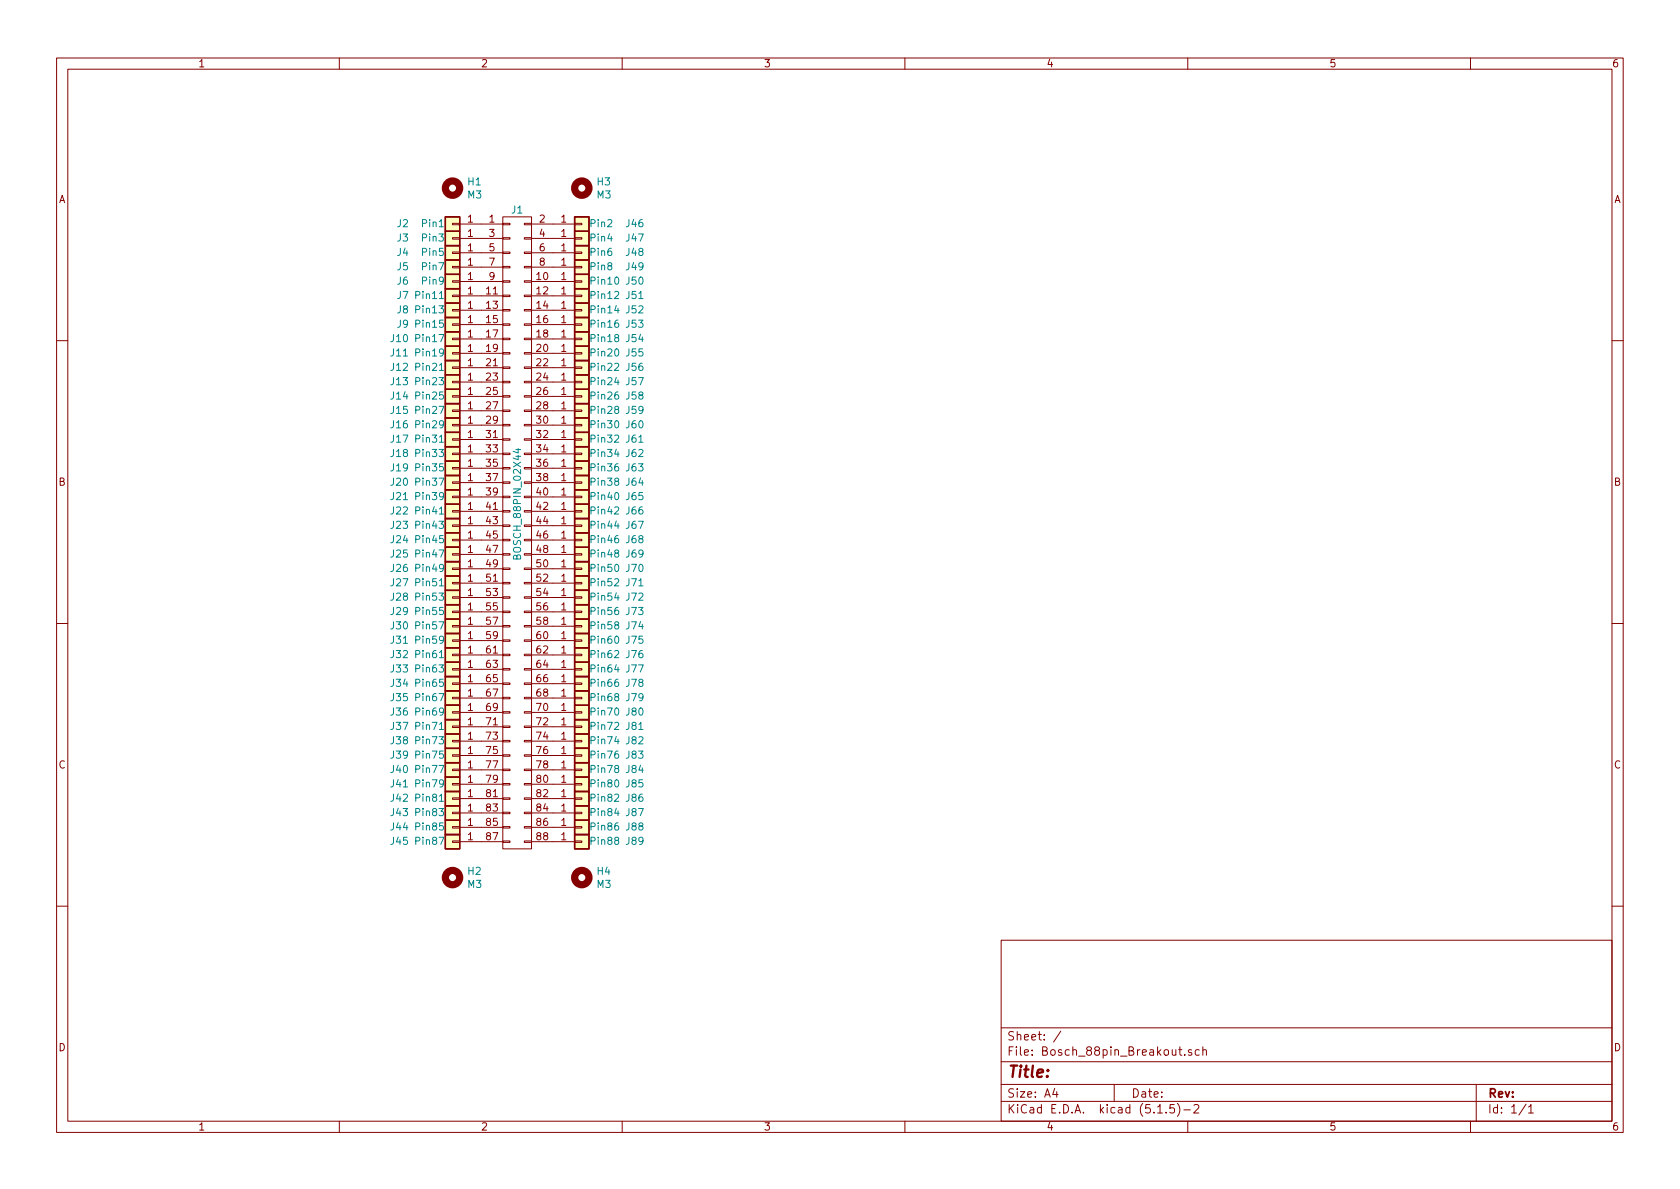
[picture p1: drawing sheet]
<svg xmlns="http://www.w3.org/2000/svg" width="297mm" height="210mm" viewBox="0 0 297 210" stroke-linecap="round" stroke-linejoin="round" font-family="sans-serif">
<g fill="none" stroke="#840000" stroke-width=".18">
<path d="M10 10.3h277v189.9h-277zM12 12.2h273v186.1h-273zM60 10.3v1.9M110 10.3v1.9M160 10.3v1.9M210 10.3v1.9M260 10.3v1.9M80 39.5h1.3v.2h-1.3zM81.3 39.6h7.6M88.9 39.5h1.3v.2h-1.3zM88.9 38.3h5.1v111.8h-5.1zM92.7 39.5h1.3v.2h-1.3z"/>
<path d="M94 39.6h7.6M101.6 39.5h1.3v.2h-1.3zM80 59.8h1.3v.3h-1.3zM80 57.3h1.3v.2h-1.3zM80 54.7h1.3v.3h-1.3zM80 52.2h1.3v.2h-1.3zM80 49.7h1.3v.2h-1.3zM80 47.1h1.3v.3h-1.3zM80 44.6h1.3v.2h-1.3zM80 42h1.3v.3h-1.3zM81.3 59.9h7.6M81.3 57.4h7.6"/>
<path d="M81.3 54.9h7.6M81.3 52.3h7.6M81.3 49.8h7.6M81.3 47.2h7.6M81.3 44.7h7.6M81.3 42.2h7.6M88.9 59.8h1.3v.3h-1.3zM88.9 57.3h1.3v.2h-1.3zM88.9 54.7h1.3v.3h-1.3zM88.9 52.2h1.3v.2h-1.3zM88.9 49.7h1.3v.2h-1.3zM88.9 47.1h1.3v.3h-1.3z"/>
<path d="M88.9 44.6h1.3v.2h-1.3zM88.9 42h1.3v.3h-1.3zM92.7 59.8h1.3v.3h-1.3zM92.7 57.3h1.3v.2h-1.3zM92.7 54.7h1.3v.3h-1.3zM92.7 52.2h1.3v.2h-1.3zM92.7 49.7h1.3v.2h-1.3zM92.7 47.1h1.3v.3h-1.3zM92.7 44.6h1.3v.2h-1.3zM92.7 42h1.3v.3h-1.3zM94 59.9h7.6M94 57.4h7.6"/>
<path d="M94 54.9h7.6M94 52.3h7.6M94 49.8h7.6M94 47.2h7.6M94 44.7h7.6M94 42.2h7.6M101.6 59.8h1.3v.3h-1.3zM101.6 57.3h1.3v.2h-1.3zM101.6 54.7h1.3v.3h-1.3zM101.6 52.2h1.3v.2h-1.3zM101.6 49.7h1.3v.2h-1.3zM101.6 47.1h1.3v.3h-1.3z"/>
<path d="M101.6 44.6h1.3v.2h-1.3zM101.6 42h1.3v.3h-1.3zM10 60.2h2M80 64.9h1.3v.2h-1.3zM80 77.6h1.3v.2h-1.3zM80 75.1h1.3v.2h-1.3zM80 72.5h1.3v.3h-1.3zM80 70h1.3v.2h-1.3zM80 67.4h1.3v.3h-1.3zM80 62.4h1.3v.2h-1.3zM81.3 72.6h7.6M81.3 77.7h7.6"/>
<path d="M81.3 75.2h7.6M81.3 70.1h7.6M81.3 67.6h7.6M81.3 65h7.6M81.3 62.5h7.6M88.9 77.6h1.3v.2h-1.3zM88.9 75.1h1.3v.2h-1.3zM88.9 72.5h1.3v.3h-1.3zM88.9 70h1.3v.2h-1.3zM88.9 67.4h1.3v.3h-1.3zM88.9 64.9h1.3v.2h-1.3zM88.9 62.4h1.3v.2h-1.3z"/>
<path d="M92.7 77.6h1.3v.2h-1.3zM92.7 75.1h1.3v.2h-1.3zM92.7 72.5h1.3v.3h-1.3zM92.7 70h1.3v.2h-1.3zM92.7 67.4h1.3v.3h-1.3zM92.7 64.9h1.3v.2h-1.3zM92.7 62.4h1.3v.2h-1.3zM94 72.6h7.6M94 77.7h7.6M94 75.2h7.6M94 70.1h7.6M94 67.6h7.6"/>
<path d="M94 65h7.6M94 62.5h7.6M101.6 72.5h1.3v.3h-1.3zM101.6 77.6h1.3v.2h-1.3zM101.6 75.1h1.3v.2h-1.3zM101.6 70h1.3v.2h-1.3zM101.6 67.4h1.3v.3h-1.3zM101.6 64.9h1.3v.2h-1.3zM101.6 62.4h1.3v.2h-1.3zM285 60.2h2M80 92.8h1.3v.3h-1.3zM80 90.3h1.3v.2h-1.3z"/>
<path d="M80 87.8h1.3v.2h-1.3zM80 85.2h1.3v.3h-1.3zM80 82.7h1.3v.2h-1.3zM80 80.1h1.3v.3h-1.3zM80 95.4h1.3v.2h-1.3zM80 97.9h1.3v.3h-1.3zM81.3 98h7.6M81.3 95.5h7.6M81.3 93h7.6M81.3 90.4h7.6M81.3 87.9h7.6M81.3 85.3h7.6"/>
<path d="M81.3 82.8h7.6M81.3 80.3h7.6M88.9 97.9h1.3v.3h-1.3zM88.9 95.4h1.3v.2h-1.3zM88.9 92.8h1.3v.3h-1.3zM88.9 90.3h1.3v.2h-1.3zM88.9 87.8h1.3v.2h-1.3zM88.9 85.2h1.3v.3h-1.3zM88.9 82.7h1.3v.2h-1.3zM88.9 80.1h1.3v.3h-1.3zM92.7 97.9h1.3v.3h-1.3zM92.7 95.4h1.3v.2h-1.3z"/>
<path d="M92.7 92.8h1.3v.3h-1.3zM92.7 90.3h1.3v.2h-1.3zM92.7 87.8h1.3v.2h-1.3zM92.7 85.2h1.3v.3h-1.3zM92.7 82.7h1.3v.2h-1.3zM92.7 80.1h1.3v.3h-1.3zM94 98h7.6M94 95.5h7.6M94 93h7.6M94 90.4h7.6M94 87.9h7.6M94 85.3h7.6"/>
<path d="M94 82.8h7.6M94 80.3h7.6M101.6 97.9h1.3v.3h-1.3zM101.6 95.4h1.3v.2h-1.3zM101.6 92.8h1.3v.3h-1.3zM101.6 90.3h1.3v.2h-1.3zM101.6 87.8h1.3v.2h-1.3zM101.6 85.2h1.3v.3h-1.3zM101.6 82.7h1.3v.2h-1.3zM101.6 80.1h1.3v.3h-1.3zM10 110.3h2M80 118.2h1.3v.3h-1.3z"/>
<path d="M80 115.7h1.3v.2h-1.3zM80 113.2h1.3v.2h-1.3zM80 110.6h1.3v.3h-1.3zM80 108.1h1.3v.2h-1.3zM80 105.5h1.3v.3h-1.3zM80 103h1.3v.2h-1.3zM80 100.5h1.3v.2h-1.3zM81.3 100.6h7.6M81.3 103.1h7.6M81.3 118.4h7.6M81.3 115.8h7.6M81.3 113.3h7.6"/>
<path d="M81.3 110.7h7.6M81.3 108.2h7.6M81.3 105.7h7.6M88.9 118.2h1.3v.3h-1.3zM88.9 115.7h1.3v.2h-1.3zM88.9 113.2h1.3v.2h-1.3zM88.9 110.6h1.3v.3h-1.3zM88.9 108.1h1.3v.2h-1.3zM88.9 105.5h1.3v.3h-1.3zM88.9 103h1.3v.2h-1.3zM88.9 100.5h1.3v.2h-1.3zM92.7 118.2h1.3v.3h-1.3z"/>
<path d="M92.7 115.7h1.3v.2h-1.3zM92.7 113.2h1.3v.2h-1.3zM92.7 110.6h1.3v.3h-1.3zM92.7 108.1h1.3v.2h-1.3zM92.7 105.5h1.3v.3h-1.3zM92.7 103h1.3v.2h-1.3zM92.7 100.5h1.3v.2h-1.3zM94 100.6h7.6M94 103.1h7.6M94 118.4h7.6M94 115.8h7.6M94 113.3h7.6"/>
<path d="M94 110.7h7.6M94 108.2h7.6M94 105.7h7.6M101.6 100.5h1.3v.2h-1.3zM101.6 103h1.3v.2h-1.3zM101.6 118.2h1.3v.3h-1.3zM101.6 115.7h1.3v.2h-1.3zM101.6 113.2h1.3v.2h-1.3zM101.6 110.6h1.3v.3h-1.3zM101.6 108.1h1.3v.2h-1.3zM101.6 105.5h1.3v.3h-1.3zM285 110.3h2"/>
<path d="M80 123.3h1.3v.3h-1.3zM80 138.6h1.3v.2h-1.3zM80 136h1.3v.3h-1.3zM80 133.5h1.3v.2h-1.3zM80 130.9h1.3v.3h-1.3zM80 128.4h1.3v.2h-1.3zM80 125.9h1.3v.2h-1.3zM80 120.8h1.3v.2h-1.3zM81.3 131.1h7.6M81.3 138.7h7.6M81.3 136.1h7.6M81.3 133.6h7.6"/>
<path d="M81.3 128.5h7.6M81.3 126h7.6M81.3 123.4h7.6M81.3 120.9h7.6M88.9 138.6h1.3v.2h-1.3zM88.9 136h1.3v.3h-1.3zM88.9 133.5h1.3v.2h-1.3zM88.9 130.9h1.3v.3h-1.3zM88.9 128.4h1.3v.2h-1.3zM88.9 125.9h1.3v.2h-1.3zM88.9 123.3h1.3v.3h-1.3zM88.9 120.8h1.3v.2h-1.3z"/>
<path d="M92.7 138.6h1.3v.2h-1.3zM92.7 136h1.3v.3h-1.3zM92.7 133.5h1.3v.2h-1.3zM92.7 130.9h1.3v.3h-1.3zM92.7 128.4h1.3v.2h-1.3zM92.7 125.9h1.3v.2h-1.3zM92.7 123.3h1.3v.3h-1.3zM92.7 120.8h1.3v.2h-1.3zM94 131.1h7.6M94 138.7h7.6M94 136.1h7.6M94 133.6h7.6"/>
<path d="M94 128.5h7.6M94 126h7.6M94 123.4h7.6M94 120.9h7.6M101.6 130.9h1.3v.3h-1.3zM101.6 138.6h1.3v.2h-1.3zM101.6 136h1.3v.3h-1.3zM101.6 133.5h1.3v.2h-1.3zM101.6 128.4h1.3v.2h-1.3zM101.6 125.9h1.3v.2h-1.3zM101.6 123.3h1.3v.3h-1.3zM101.6 120.8h1.3v.2h-1.3z"/>
<path d="M80 148.7h1.3v.3h-1.3zM80 146.2h1.3v.2h-1.3zM80 143.6h1.3v.3h-1.3zM80 141.1h1.3v.2h-1.3zM81.3 148.8h7.6M81.3 146.3h7.6M81.3 143.8h7.6M81.3 141.2h7.6M88.9 148.7h1.3v.3h-1.3zM88.9 146.2h1.3v.2h-1.3zM88.9 143.6h1.3v.3h-1.3zM88.9 141.1h1.3v.2h-1.3z"/>
<path d="M92.7 148.7h1.3v.3h-1.3zM92.7 146.2h1.3v.2h-1.3zM92.7 143.6h1.3v.3h-1.3zM92.7 141.1h1.3v.2h-1.3zM94 148.8h7.6M94 146.3h7.6M94 143.8h7.6M94 141.2h7.6M101.6 148.7h1.3v.3h-1.3zM101.6 146.2h1.3v.2h-1.3zM101.6 143.6h1.3v.3h-1.3zM101.6 141.1h1.3v.2h-1.3z"/>
<path d="M10 160.2h2M177 166.3h108v32h-108zM285 160.2h2M60 198.3v1.9M110 198.3v1.9M160 198.3v1.9M177 194.8h108M177 191.8h108M177 187.8h108M177 181.8h108M186.5 192.5l-.4 1h1M186.8 193v1"/>
<path d="M187.6 182.3l-1.3 2M197 191.8v3M204.7 196.8h.8M206.2 196.7v.1M207.6 195.3h-.7l-.1 .7 .2-.1 .5 .1 .2 .2-.1 .5-.2 .1-.6-.1M208.2 195.1a1.71 1.71 0 0 1 0 2.3M208.4 185.6h.6M208.6 185.1v1.3l.4 .2M209.3 196.3h1.2M209.5 186.5v.1M210 198.3v1.9M210.7 185.7l-.4-.1-.2 .2 .1 .2 .5 .2v.3h-.6"/>
<path d="M211.1 195.5l.2-.2h.4l.3 .5-1 1h1M212 185.7l-.4-.1-.3 .3 .2 .6h.5M212.7 185.7l.2-.1 .4 .1v.9M212.7 185.1v1.5M260 198.3v1.9M261 191.8v6.5M269.8 195.2l-1.2 2M270.3 195.8l.4-.5v1.5M270.3 196.8h.8"/>
</g>
<g fill="#ffffc2" stroke="#ffffc2" stroke-width=".18">
<path d="M101.6 71.4h2.5v2.5h-2.5z"/>
<path d="M101.6 99.3h2.5v2.5h-2.5z"/>
<path d="M101.6 96.8h2.5v2.5h-2.5z"/>
<path d="M101.6 94.2h2.5v2.6h-2.5z"/>
<path d="M101.6 91.7h2.5v2.5h-2.5z"/>
<path d="M101.6 89.1h2.5v2.6h-2.5z"/>
<path d="M101.6 86.6h2.5v2.5h-2.5z"/>
<path d="M101.6 84.1h2.5v2.5h-2.5z"/>
<path d="M101.6 81.5h2.5v2.6h-2.5z"/>
<path d="M101.6 79h2.5v2.5h-2.5z"/>
<path d="M101.6 76.4h2.5v2.6h-2.5z"/>
<path d="M101.6 73.9h2.5v2.5h-2.5z"/>
<path d="M101.6 101.8h2.5v2.6h-2.5z"/>
<path d="M101.6 68.8h2.5v2.6h-2.5z"/>
<path d="M101.6 66.3h2.5v2.5h-2.5z"/>
<path d="M101.6 63.7h2.5v2.6h-2.5z"/>
<path d="M101.6 61.2h2.5v2.5h-2.5z"/>
<path d="M101.6 58.7h2.5v2.5h-2.5z"/>
<path d="M101.6 56.1h2.5v2.6h-2.5z"/>
<path d="M101.6 53.6h2.5v2.5h-2.5z"/>
<path d="M101.6 51h2.5v2.6h-2.5z"/>
<path d="M101.6 48.5h2.5v2.5h-2.5z"/>
<path d="M101.6 46h2.5v2.5h-2.5z"/>
<path d="M101.6 43.4h2.5v2.6h-2.5z"/>
<path d="M101.6 129.8h2.5v2.5h-2.5z"/>
<path d="M101.6 147.6h2.5v2.5h-2.5z"/>
<path d="M101.6 145h2.5v2.6h-2.5z"/>
<path d="M101.6 142.5h2.5v2.5h-2.5z"/>
<path d="M101.6 139.9h2.5v2.6h-2.5z"/>
<path d="M101.6 137.4h2.5v2.5h-2.5z"/>
<path d="M101.6 134.9h2.5v2.5h-2.5z"/>
<path d="M101.6 132.3h2.5v2.6h-2.5z"/>
<path d="M101.6 40.9h2.5v2.5h-2.5z"/>
<path d="M101.6 127.2h2.5v2.6h-2.5z"/>
<path d="M101.6 124.7h2.5v2.5h-2.5z"/>
<path d="M101.6 122.2h2.5v2.5h-2.5z"/>
<path d="M101.6 119.6h2.5v2.6h-2.5z"/>
<path d="M101.6 117.1h2.5v2.5h-2.5z"/>
<path d="M101.6 114.5h2.5v2.6h-2.5z"/>
<path d="M101.6 112h2.5v2.5h-2.5z"/>
<path d="M101.6 109.5h2.5v2.5h-2.5z"/>
<path d="M101.6 106.9h2.5v2.6h-2.5z"/>
<path d="M101.6 104.4h2.5v2.5h-2.5z"/>
<path d="M78.7 63.7h2.6v2.6h-2.6z"/>
<path d="M78.7 91.7h2.6v2.5h-2.6z"/>
<path d="M78.7 89.1h2.6v2.6h-2.6z"/>
<path d="M78.7 86.6h2.6v2.5h-2.6z"/>
<path d="M78.7 84.1h2.6v2.5h-2.6z"/>
<path d="M78.7 81.5h2.6v2.6h-2.6z"/>
<path d="M78.7 79h2.6v2.5h-2.6z"/>
<path d="M78.7 76.4h2.6v2.6h-2.6z"/>
<path d="M78.7 73.9h2.6v2.5h-2.6z"/>
<path d="M78.7 71.4h2.6v2.5h-2.6z"/>
<path d="M78.7 68.8h2.6v2.6h-2.6z"/>
<path d="M78.7 66.3h2.6v2.5h-2.6z"/>
<path d="M78.7 94.2h2.6v2.6h-2.6z"/>
<path d="M78.7 61.2h2.6v2.5h-2.6z"/>
<path d="M78.7 58.7h2.6v2.5h-2.6z"/>
<path d="M78.7 56.1h2.6v2.6h-2.6z"/>
<path d="M78.7 53.6h2.6v2.5h-2.6z"/>
<path d="M78.7 51h2.6v2.6h-2.6z"/>
<path d="M78.7 48.5h2.6v2.5h-2.6z"/>
<path d="M78.7 46h2.6v2.5h-2.6z"/>
<path d="M78.7 43.4h2.6v2.6h-2.6z"/>
<path d="M78.7 40.9h2.6v2.5h-2.6z"/>
<path d="M78.7 38.3h2.6v2.6h-2.6z"/>
<path d="M78.7 122.2h2.6v2.5h-2.6z"/>
<path d="M101.6 38.3h2.5v2.6h-2.5z"/>
<path d="M78.7 147.6h2.6v2.5h-2.6z"/>
<path d="M78.7 145h2.6v2.6h-2.6z"/>
<path d="M78.7 142.5h2.6v2.5h-2.6z"/>
<path d="M78.7 139.9h2.6v2.6h-2.6z"/>
<path d="M78.7 137.4h2.6v2.5h-2.6z"/>
<path d="M78.7 134.9h2.6v2.5h-2.6z"/>
<path d="M78.7 132.3h2.6v2.6h-2.6z"/>
<path d="M78.7 129.8h2.6v2.5h-2.6z"/>
<path d="M78.7 127.2h2.6v2.6h-2.6z"/>
<path d="M78.7 124.7h2.6v2.5h-2.6z"/>
<path d="M78.7 119.6h2.6v2.6h-2.6z"/>
<path d="M78.7 117.1h2.6v2.5h-2.6z"/>
<path d="M78.7 114.5h2.6v2.6h-2.6z"/>
<path d="M78.7 112h2.6v2.5h-2.6z"/>
<path d="M78.7 109.5h2.6v2.5h-2.6z"/>
<path d="M78.7 106.9h2.6v2.6h-2.6z"/>
<path d="M78.7 104.4h2.6v2.5h-2.6z"/>
<path d="M78.7 101.8h2.6v2.6h-2.6z"/>
<path d="M78.7 99.3h2.6v2.5h-2.6z"/>
<path d="M78.7 96.8h2.6v2.5h-2.6z"/>
</g>
<g fill="none" stroke="#840000" stroke-width=".25">
<path d="M78.7 38.3h2.6v2.6h-2.6zM101.6 38.3h2.5v2.6h-2.5zM78.7 58.7h2.6v2.5h-2.6zM78.7 56.1h2.6v2.6h-2.6zM78.7 53.6h2.6v2.5h-2.6zM78.7 51h2.6v2.6h-2.6zM78.7 48.5h2.6v2.5h-2.6zM78.7 46h2.6v2.5h-2.6zM78.7 43.4h2.6v2.6h-2.6zM78.7 40.9h2.6v2.5h-2.6zM101.6 58.7h2.5v2.5h-2.5zM101.6 56.1h2.5v2.6h-2.5z"/>
<path d="M101.6 53.6h2.5v2.5h-2.5zM101.6 51h2.5v2.6h-2.5zM101.6 48.5h2.5v2.5h-2.5zM101.6 46h2.5v2.5h-2.5zM101.6 43.4h2.5v2.6h-2.5zM101.6 40.9h2.5v2.5h-2.5zM78.7 63.7h2.6v2.6h-2.6zM78.7 79h2.6v2.5h-2.6zM78.7 76.4h2.6v2.6h-2.6zM78.7 73.9h2.6v2.5h-2.6zM78.7 71.4h2.6v2.5h-2.6zM78.7 68.8h2.6v2.6h-2.6z"/>
<path d="M78.7 66.3h2.6v2.5h-2.6zM78.7 61.2h2.6v2.5h-2.6zM101.6 71.4h2.5v2.5h-2.5zM101.6 79h2.5v2.5h-2.5zM101.6 76.4h2.5v2.6h-2.5zM101.6 73.9h2.5v2.5h-2.5zM101.6 68.8h2.5v2.6h-2.5zM101.6 66.3h2.5v2.5h-2.5zM101.6 63.7h2.5v2.6h-2.5zM101.6 61.2h2.5v2.5h-2.5zM78.7 91.7h2.6v2.5h-2.6zM78.7 89.1h2.6v2.6h-2.6z"/>
<path d="M78.7 86.6h2.6v2.5h-2.6zM78.7 84.1h2.6v2.5h-2.6zM78.7 81.5h2.6v2.6h-2.6zM78.7 94.2h2.6v2.6h-2.6zM78.7 99.3h2.6v2.5h-2.6zM78.7 96.8h2.6v2.5h-2.6zM101.6 99.3h2.5v2.5h-2.5zM101.6 96.8h2.5v2.5h-2.5zM101.6 94.2h2.5v2.6h-2.5zM101.6 91.7h2.5v2.5h-2.5zM101.6 89.1h2.5v2.6h-2.5zM101.6 86.6h2.5v2.5h-2.5z"/>
<path d="M101.6 84.1h2.5v2.5h-2.5zM101.6 81.5h2.5v2.6h-2.5zM78.7 119.6h2.6v2.6h-2.6zM78.7 117.1h2.6v2.5h-2.6zM78.7 114.5h2.6v2.6h-2.6zM78.7 112h2.6v2.5h-2.6zM78.7 109.5h2.6v2.5h-2.6zM78.7 106.9h2.6v2.6h-2.6zM78.7 104.4h2.6v2.5h-2.6zM78.7 101.8h2.6v2.6h-2.6zM101.6 101.8h2.5v2.6h-2.5zM101.6 119.6h2.5v2.6h-2.5z"/>
<path d="M101.6 117.1h2.5v2.5h-2.5zM101.6 114.5h2.5v2.6h-2.5zM101.6 112h2.5v2.5h-2.5zM101.6 109.5h2.5v2.5h-2.5zM101.6 106.9h2.5v2.6h-2.5zM101.6 104.4h2.5v2.5h-2.5zM78.7 122.2h2.6v2.5h-2.6zM78.7 139.9h2.6v2.6h-2.6zM78.7 137.4h2.6v2.5h-2.6zM78.7 134.9h2.6v2.5h-2.6zM78.7 132.3h2.6v2.6h-2.6zM78.7 129.8h2.6v2.5h-2.6z"/>
<path d="M78.7 127.2h2.6v2.6h-2.6zM78.7 124.7h2.6v2.5h-2.6zM101.6 129.8h2.5v2.5h-2.5zM101.6 139.9h2.5v2.6h-2.5zM101.6 137.4h2.5v2.5h-2.5zM101.6 134.9h2.5v2.5h-2.5zM101.6 132.3h2.5v2.6h-2.5zM101.6 127.2h2.5v2.6h-2.5zM101.6 124.7h2.5v2.5h-2.5zM101.6 122.2h2.5v2.5h-2.5zM78.7 147.6h2.6v2.5h-2.6zM78.7 145h2.6v2.6h-2.6z"/>
<path d="M78.7 142.5h2.6v2.5h-2.6zM101.6 147.6h2.5v2.5h-2.5zM101.6 145h2.5v2.6h-2.5zM101.6 142.5h2.5v2.5h-2.5z"/>
</g>
<g fill="none" stroke="#840000" stroke-width="1.3">
<circle cx="80" cy="33.3" r="1.27"/>
<circle cx="102.9" cy="33.3" r="1.27"/>
<circle cx="80" cy="155.2" r="1.27"/>
<circle cx="102.9" cy="155.2" r="1.27"/>
</g>
<path d="M77.7 52.8h.7M77.7 65.5h.7M77.7 78.2h.7M91.2 79.5h.8M91.6 79.3v.8l-.9-.3M77.7 90.9h.7M91.4 98.4l.2-.3 .3 .1 .1 .2v.5h-1.2l.1-.7h.2l.2 .1 .1 .6M77.7 116.3h.7M77.7 103.6h.7M77.7 129h.7M77.7 141.7h.7" fill="none" stroke="#008484" stroke-width=".18"/>
<text font-size="2.8" fill="#840000" x="178" y="190.5">Title:</text>
<g font-size="2.1" fill="#840000">
<text x="178" y="184">Sheet: /</text>
<text x="178" y="186.7">File: Bosch_88pin_Breakout.sch</text>
<text x="178" y="196.9">KiCad E.D.A. kicad (5.1.5)-2</text>
<text x="178" y="194.1">Size: A4</text>
<text x="200" y="194.1">Date:</text>
<text x="263" y="194.1">Rev:</text>
<text x="263" y="196.9">Id: 1/1</text>
</g>
<g font-size="1.8" fill="#840000">
<text x="35" y="11.9">1</text>
<text x="85" y="11.9">2</text>
<text x="135" y="11.9">3</text>
<text x="185" y="11.9">4</text>
<text x="235" y="11.9">5</text>
<text x="285" y="11.9">6</text>
<text x="10.4" y="35.9">A</text>
<text x="285.4" y="35.9">A</text>
<text x="82.7" y="41.9">1</text>
<text x="82.7" y="39.4">1</text>
<text x="86.5" y="39.4">1</text>
<text x="86.5" y="41.9">3</text>
<text x="95.4" y="39.4">2</text>
<text x="95.4" y="41.9">4</text>
<text x="99.2" y="41.9">1</text>
<text x="99.2" y="39.4">1</text>
<text x="82.7" y="47">1</text>
<text x="82.7" y="44.4">1</text>
<text x="86.5" y="44.4">5</text>
<text x="86.5" y="47">7</text>
<text x="95.4" y="44.4">6</text>
<text x="95.4" y="47">8</text>
<text x="99.2" y="47">1</text>
<text x="99.2" y="44.4">1</text>
<text x="82.7" y="52.1">1</text>
<text x="82.7" y="49.5">1</text>
<text x="86" y="52.1">11</text>
<text x="86.5" y="49.5">9</text>
<text x="94.9" y="49.5">10</text>
<text x="94.9" y="52.1">12</text>
<text x="99.2" y="52.1">1</text>
<text x="99.2" y="49.5">1</text>
<text x="82.7" y="59.7">1</text>
<text x="82.7" y="57.1">1</text>
<text x="82.7" y="54.6">1</text>
<text x="86" y="54.6">13</text>
<text x="86" y="57.1">15</text>
<text x="86" y="59.7">17</text>
<text x="94.9" y="54.6">14</text>
<text x="94.9" y="57.1">16</text>
<text x="94.9" y="59.7">18</text>
<text x="99.2" y="59.7">1</text>
<text x="99.2" y="57.1">1</text>
<text x="99.2" y="54.6">1</text>
<text x="82.7" y="64.8">1</text>
<text x="82.7" y="62.2">1</text>
<text x="86" y="62.2">19</text>
<text x="86" y="64.8">21</text>
<text x="94.9" y="62.2">20</text>
<text x="94.9" y="64.8">22</text>
<text x="99.2" y="64.8">1</text>
<text x="99.2" y="62.2">1</text>
<text x="82.7" y="69.8">1</text>
<text x="82.7" y="67.3">1</text>
<text x="86" y="67.3">23</text>
<text x="86" y="69.8">25</text>
<text x="94.9" y="67.3">24</text>
<text x="94.9" y="69.8">26</text>
<text x="99.2" y="69.8">1</text>
<text x="99.2" y="67.3">1</text>
<text x="82.7" y="77.5">1</text>
<text x="82.7" y="74.9">1</text>
<text x="82.7" y="72.4">1</text>
<text x="86" y="72.4">27</text>
<text x="86" y="74.9">29</text>
<text x="86" y="77.5">31</text>
<text x="94.9" y="72.4">28</text>
<text x="94.9" y="74.9">30</text>
<text x="94.9" y="77.5">32</text>
<text x="99.2" y="72.4">1</text>
<text x="99.2" y="77.5">1</text>
<text x="99.2" y="74.9">1</text>
<text x="82.7" y="82.5">1</text>
<text x="82.7" y="80">1</text>
<text x="86" y="80">33</text>
<text x="86" y="82.5">35</text>
<text x="94.9" y="80">34</text>
<text x="94.9" y="82.5">36</text>
<text x="99.2" y="82.5">1</text>
<text x="99.2" y="80">1</text>
<text x="10.4" y="85.9">B</text>
<text x="82.7" y="87.6">1</text>
<text x="82.7" y="85.1">1</text>
<text x="86" y="85.1">37</text>
<text x="86" y="87.6">39</text>
<text x="94.9" y="85.1">38</text>
<text x="94.9" y="87.6">40</text>
<text x="99.2" y="87.6">1</text>
<text x="99.2" y="85.1">1</text>
<text x="285.4" y="85.9">B</text>
<text x="82.7" y="92.7">1</text>
<text x="82.7" y="90.2">1</text>
<text x="82.7" y="95.2">1</text>
<text x="86" y="90.2">41</text>
<text x="86" y="92.7">43</text>
<text x="86" y="95.2">45</text>
<text x="94.9" y="90.2">42</text>
<text x="94.9" y="92.7">44</text>
<text x="94.9" y="95.2">46</text>
<text x="99.2" y="95.2">1</text>
<text x="99.2" y="92.7">1</text>
<text x="99.2" y="90.2">1</text>
<text x="82.7" y="100.3">1</text>
<text x="82.7" y="97.8">1</text>
<text x="86" y="97.8">47</text>
<text x="86" y="100.3">49</text>
<text x="94.9" y="97.8">48</text>
<text x="94.9" y="100.3">50</text>
<text x="99.2" y="100.3">1</text>
<text x="99.2" y="97.8">1</text>
<text x="82.7" y="107.9">1</text>
<text x="82.7" y="105.4">1</text>
<text x="82.7" y="102.9">1</text>
<text x="86" y="102.9">51</text>
<text x="86" y="105.4">53</text>
<text x="86" y="107.9">55</text>
<text x="94.9" y="102.9">52</text>
<text x="94.9" y="105.4">54</text>
<text x="94.9" y="107.9">56</text>
<text x="99.2" y="102.9">1</text>
<text x="99.2" y="107.9">1</text>
<text x="99.2" y="105.4">1</text>
<text x="82.7" y="113">1</text>
<text x="82.7" y="110.5">1</text>
<text x="86" y="110.5">57</text>
<text x="86" y="113">59</text>
<text x="94.9" y="110.5">58</text>
<text x="94.9" y="113">60</text>
<text x="99.2" y="113">1</text>
<text x="99.2" y="110.5">1</text>
<text x="82.7" y="118.1">1</text>
<text x="82.7" y="115.6">1</text>
<text x="86" y="115.6">61</text>
<text x="86" y="118.1">63</text>
<text x="94.9" y="115.6">62</text>
<text x="94.9" y="118.1">64</text>
<text x="99.2" y="118.1">1</text>
<text x="99.2" y="115.6">1</text>
<text x="82.7" y="123.2">1</text>
<text x="82.7" y="125.7">1</text>
<text x="82.7" y="120.6">1</text>
<text x="86" y="120.6">65</text>
<text x="86" y="123.2">67</text>
<text x="86" y="125.7">69</text>
<text x="94.9" y="120.6">66</text>
<text x="94.9" y="123.2">68</text>
<text x="94.9" y="125.7">70</text>
<text x="99.2" y="125.7">1</text>
<text x="99.2" y="123.2">1</text>
<text x="99.2" y="120.6">1</text>
<text x="82.7" y="130.8">1</text>
<text x="82.7" y="128.3">1</text>
<text x="86" y="128.3">71</text>
<text x="86" y="130.8">73</text>
<text x="94.9" y="128.3">72</text>
<text x="94.9" y="130.8">74</text>
<text x="99.2" y="130.8">1</text>
<text x="99.2" y="128.3">1</text>
<text x="10.4" y="135.9">C</text>
<text x="82.7" y="135.9">1</text>
<text x="82.7" y="133.3">1</text>
<text x="86" y="133.3">75</text>
<text x="86" y="135.9">77</text>
<text x="94.9" y="133.3">76</text>
<text x="94.9" y="135.9">78</text>
<text x="99.2" y="135.9">1</text>
<text x="99.2" y="133.3">1</text>
<text x="285.4" y="135.9">C</text>
<text x="82.7" y="143.5">1</text>
<text x="82.7" y="141">1</text>
<text x="82.7" y="138.4">1</text>
<text x="86" y="138.4">79</text>
<text x="86" y="141">81</text>
<text x="86" y="143.5">83</text>
<text x="94.9" y="138.4">80</text>
<text x="94.9" y="141">82</text>
<text x="94.9" y="143.5">84</text>
<text x="99.2" y="143.5">1</text>
<text x="99.2" y="141">1</text>
<text x="99.2" y="138.4">1</text>
<text x="82.7" y="148.6">1</text>
<text x="82.7" y="146">1</text>
<text x="86" y="146">85</text>
<text x="86" y="148.6">87</text>
<text x="94.9" y="146">86</text>
<text x="94.9" y="148.6">88</text>
<text x="99.2" y="148.6">1</text>
<text x="99.2" y="146">1</text>
<text x="10.4" y="185.9">D</text>
<text x="285.4" y="185.9">D</text>
<text x="35" y="199.9">1</text>
<text x="85" y="199.9">2</text>
<text x="135" y="199.9">3</text>
<text x="185" y="199.9">4</text>
<text x="235" y="199.9">5</text>
<text x="285" y="199.9">6</text>
</g>
<g font-size="1.8" fill="#008484">
<text x="82.7" y="35.1">M3</text>
<text x="82.8" y="32.8">H1</text>
<text x="105.6" y="35.1">M3</text>
<text x="105.6" y="32.8">H3</text>
<text x="70.3" y="40.2">J2</text>
<text x="74.7" y="40.2">Pin1</text>
<text x="90.5" y="37.8">J1</text>
<text x="104.5" y="40.2">Pin2</text>
<text x="110.8" y="40.2">J46</text>
<text x="70.3" y="47.8">J5</text>
<text x="70.3" y="45.3">J4</text>
<text x="70.3" y="42.7">J3</text>
<text x="74.7" y="47.8">Pin7</text>
<text x="74.7" y="45.3">Pin5</text>
<text x="74.7" y="42.7">Pin3</text>
<text x="104.5" y="47.8">Pin8</text>
<text x="104.5" y="45.3">Pin6</text>
<text x="104.5" y="42.7">Pin4</text>
<text x="110.8" y="47.8">J49</text>
<text x="110.8" y="45.3">J48</text>
<text x="110.8" y="42.7">J47</text>
<text x="70.3" y="52.9">J7</text>
<text x="70.3" y="50.3">J6</text>
<text x="73.6" y="52.9">Pin11</text>
<text x="74.7" y="50.3">Pin9</text>
<text x="104.6" y="52.9">Pin12</text>
<text x="104.6" y="50.3">Pin10</text>
<text x="110.8" y="52.9">J51</text>
<text x="110.8" y="50.3">J50</text>
<text x="70.3" y="58">J9</text>
<text x="70.3" y="55.4">J8</text>
<text x="73.6" y="58">Pin15</text>
<text x="73.6" y="55.4">Pin13</text>
<text x="104.6" y="58">Pin16</text>
<text x="104.6" y="55.4">Pin14</text>
<text x="110.8" y="58">J53</text>
<text x="110.8" y="55.4">J52</text>
<text x="69.1" y="65.6">J12</text>
<text x="69.1" y="63">J11</text>
<text x="69.1" y="60.5">J10</text>
<text x="73.6" y="65.6">Pin21</text>
<text x="73.6" y="63">Pin19</text>
<text x="73.6" y="60.5">Pin17</text>
<text x="104.6" y="65.6">Pin22</text>
<text x="104.6" y="63">Pin20</text>
<text x="104.6" y="60.5">Pin18</text>
<text x="110.8" y="65.6">J56</text>
<text x="110.8" y="63">J55</text>
<text x="110.8" y="60.5">J54</text>
<text x="69.1" y="70.7">J14</text>
<text x="69.1" y="68.1">J13</text>
<text x="73.6" y="70.7">Pin25</text>
<text x="73.6" y="68.1">Pin23</text>
<text x="104.6" y="70.7">Pin26</text>
<text x="104.6" y="68.1">Pin24</text>
<text x="110.8" y="70.7">J58</text>
<text x="110.8" y="68.1">J57</text>
<text x="69.1" y="75.7">J16</text>
<text x="69.1" y="73.2">J15</text>
<text x="73.6" y="75.7">Pin29</text>
<text x="73.6" y="73.2">Pin27</text>
<text x="104.6" y="73.2">Pin28</text>
<text x="104.6" y="75.7">Pin30</text>
<text x="110.8" y="73.2">J59</text>
<text x="110.8" y="75.7">J60</text>
<text x="69.1" y="83.4">J19</text>
<text x="69.1" y="80.8">J18</text>
<text x="69.1" y="78.3">J17</text>
<text x="73.6" y="83.4">Pin35</text>
<text x="73.6" y="80.8">Pin33</text>
<text x="73.6" y="78.3">Pin31</text>
<text x="104.6" y="83.4">Pin36</text>
<text x="104.6" y="80.8">Pin34</text>
<text x="104.6" y="78.3">Pin32</text>
<text x="110.8" y="83.4">J63</text>
<text x="110.8" y="80.8">J62</text>
<text x="110.8" y="78.3">J61</text>
<text x="69.1" y="88.4">J21</text>
<text x="69.1" y="85.9">J20</text>
<text x="73.6" y="88.4">Pin39</text>
<text x="73.6" y="85.9">Pin37</text>
<text x="104.6" y="88.4">Pin40</text>
<text x="104.6" y="85.9">Pin38</text>
<text x="110.8" y="88.4">J65</text>
<text x="110.8" y="85.9">J64</text>
<text x="69.1" y="93.5">J23</text>
<text x="69.1" y="91">J22</text>
<text x="73.6" y="93.5">Pin43</text>
<text x="73.6" y="91">Pin41</text>
<text x="104.6" y="93.5">Pin44</text>
<text x="104.6" y="91">Pin42</text>
<text x="110.8" y="93.5">J67</text>
<text x="110.8" y="91">J66</text>
<text x="69.1" y="96.1">J24</text>
<text x="69.1" y="101.1">J26</text>
<text x="69.1" y="98.6">J25</text>
<text x="73.6" y="96.1">Pin45</text>
<text x="73.6" y="101.1">Pin49</text>
<text x="73.6" y="98.6">Pin47</text>
<text x="92.1" y="98.3" transform="rotate(-90 92.1 98.3)">BOSCH_88PIN_02X44</text>
<text x="104.6" y="101.1">Pin50</text>
<text x="104.6" y="98.6">Pin48</text>
<text x="104.6" y="96.1">Pin46</text>
<text x="110.8" y="101.1">J70</text>
<text x="110.8" y="98.6">J69</text>
<text x="110.8" y="96.1">J68</text>
<text x="69.1" y="106.2">J28</text>
<text x="69.1" y="103.7">J27</text>
<text x="73.6" y="106.2">Pin53</text>
<text x="73.6" y="103.7">Pin51</text>
<text x="104.6" y="103.7">Pin52</text>
<text x="104.6" y="106.2">Pin54</text>
<text x="110.8" y="103.7">J71</text>
<text x="110.8" y="106.2">J72</text>
<text x="69.1" y="113.8">J31</text>
<text x="69.1" y="111.3">J30</text>
<text x="69.1" y="108.8">J29</text>
<text x="73.6" y="113.8">Pin59</text>
<text x="73.6" y="111.3">Pin57</text>
<text x="73.6" y="108.8">Pin55</text>
<text x="104.6" y="113.8">Pin60</text>
<text x="104.6" y="111.3">Pin58</text>
<text x="104.6" y="108.8">Pin56</text>
<text x="110.8" y="113.8">J75</text>
<text x="110.8" y="111.3">J74</text>
<text x="110.8" y="108.8">J73</text>
<text x="69.1" y="118.9">J33</text>
<text x="69.1" y="116.4">J32</text>
<text x="73.6" y="118.9">Pin63</text>
<text x="73.6" y="116.4">Pin61</text>
<text x="104.6" y="118.9">Pin64</text>
<text x="104.6" y="116.4">Pin62</text>
<text x="110.8" y="118.9">J77</text>
<text x="110.8" y="116.4">J76</text>
<text x="69.1" y="124">J35</text>
<text x="69.1" y="121.5">J34</text>
<text x="73.6" y="124">Pin67</text>
<text x="73.6" y="121.5">Pin65</text>
<text x="104.6" y="124">Pin68</text>
<text x="104.6" y="121.5">Pin66</text>
<text x="110.8" y="124">J79</text>
<text x="110.8" y="121.5">J78</text>
<text x="69.1" y="131.6">J38</text>
<text x="69.1" y="129.1">J37</text>
<text x="69.1" y="126.5">J36</text>
<text x="73.6" y="131.6">Pin73</text>
<text x="73.6" y="129.1">Pin71</text>
<text x="73.6" y="126.5">Pin69</text>
<text x="104.6" y="131.6">Pin74</text>
<text x="104.6" y="129.1">Pin72</text>
<text x="104.6" y="126.5">Pin70</text>
<text x="110.8" y="131.6">J82</text>
<text x="110.8" y="129.1">J81</text>
<text x="110.8" y="126.5">J80</text>
<text x="69.1" y="136.7">J40</text>
<text x="69.1" y="134.2">J39</text>
<text x="73.6" y="136.7">Pin77</text>
<text x="73.6" y="134.2">Pin75</text>
<text x="104.6" y="136.7">Pin78</text>
<text x="104.6" y="134.2">Pin76</text>
<text x="110.8" y="136.7">J84</text>
<text x="110.8" y="134.2">J83</text>
<text x="69.1" y="141.8">J42</text>
<text x="69.1" y="139.2">J41</text>
<text x="73.6" y="141.8">Pin81</text>
<text x="73.6" y="139.2">Pin79</text>
<text x="104.6" y="141.8">Pin82</text>
<text x="104.6" y="139.2">Pin80</text>
<text x="110.8" y="141.8">J86</text>
<text x="110.8" y="139.2">J85</text>
<text x="69.1" y="149.4">J45</text>
<text x="69.1" y="146.9">J44</text>
<text x="69.1" y="144.3">J43</text>
<text x="73.6" y="149.4">Pin87</text>
<text x="73.6" y="146.9">Pin85</text>
<text x="73.6" y="144.3">Pin83</text>
<text x="104.6" y="149.4">Pin88</text>
<text x="104.6" y="146.9">Pin86</text>
<text x="104.6" y="144.3">Pin84</text>
<text x="110.8" y="149.4">J89</text>
<text x="110.8" y="146.9">J88</text>
<text x="110.8" y="144.3">J87</text>
<text x="82.8" y="154.7">H2</text>
<text x="105.6" y="154.7">H4</text>
<text x="82.7" y="157">M3</text>
<text x="105.6" y="157">M3</text>
</g>
</svg>
